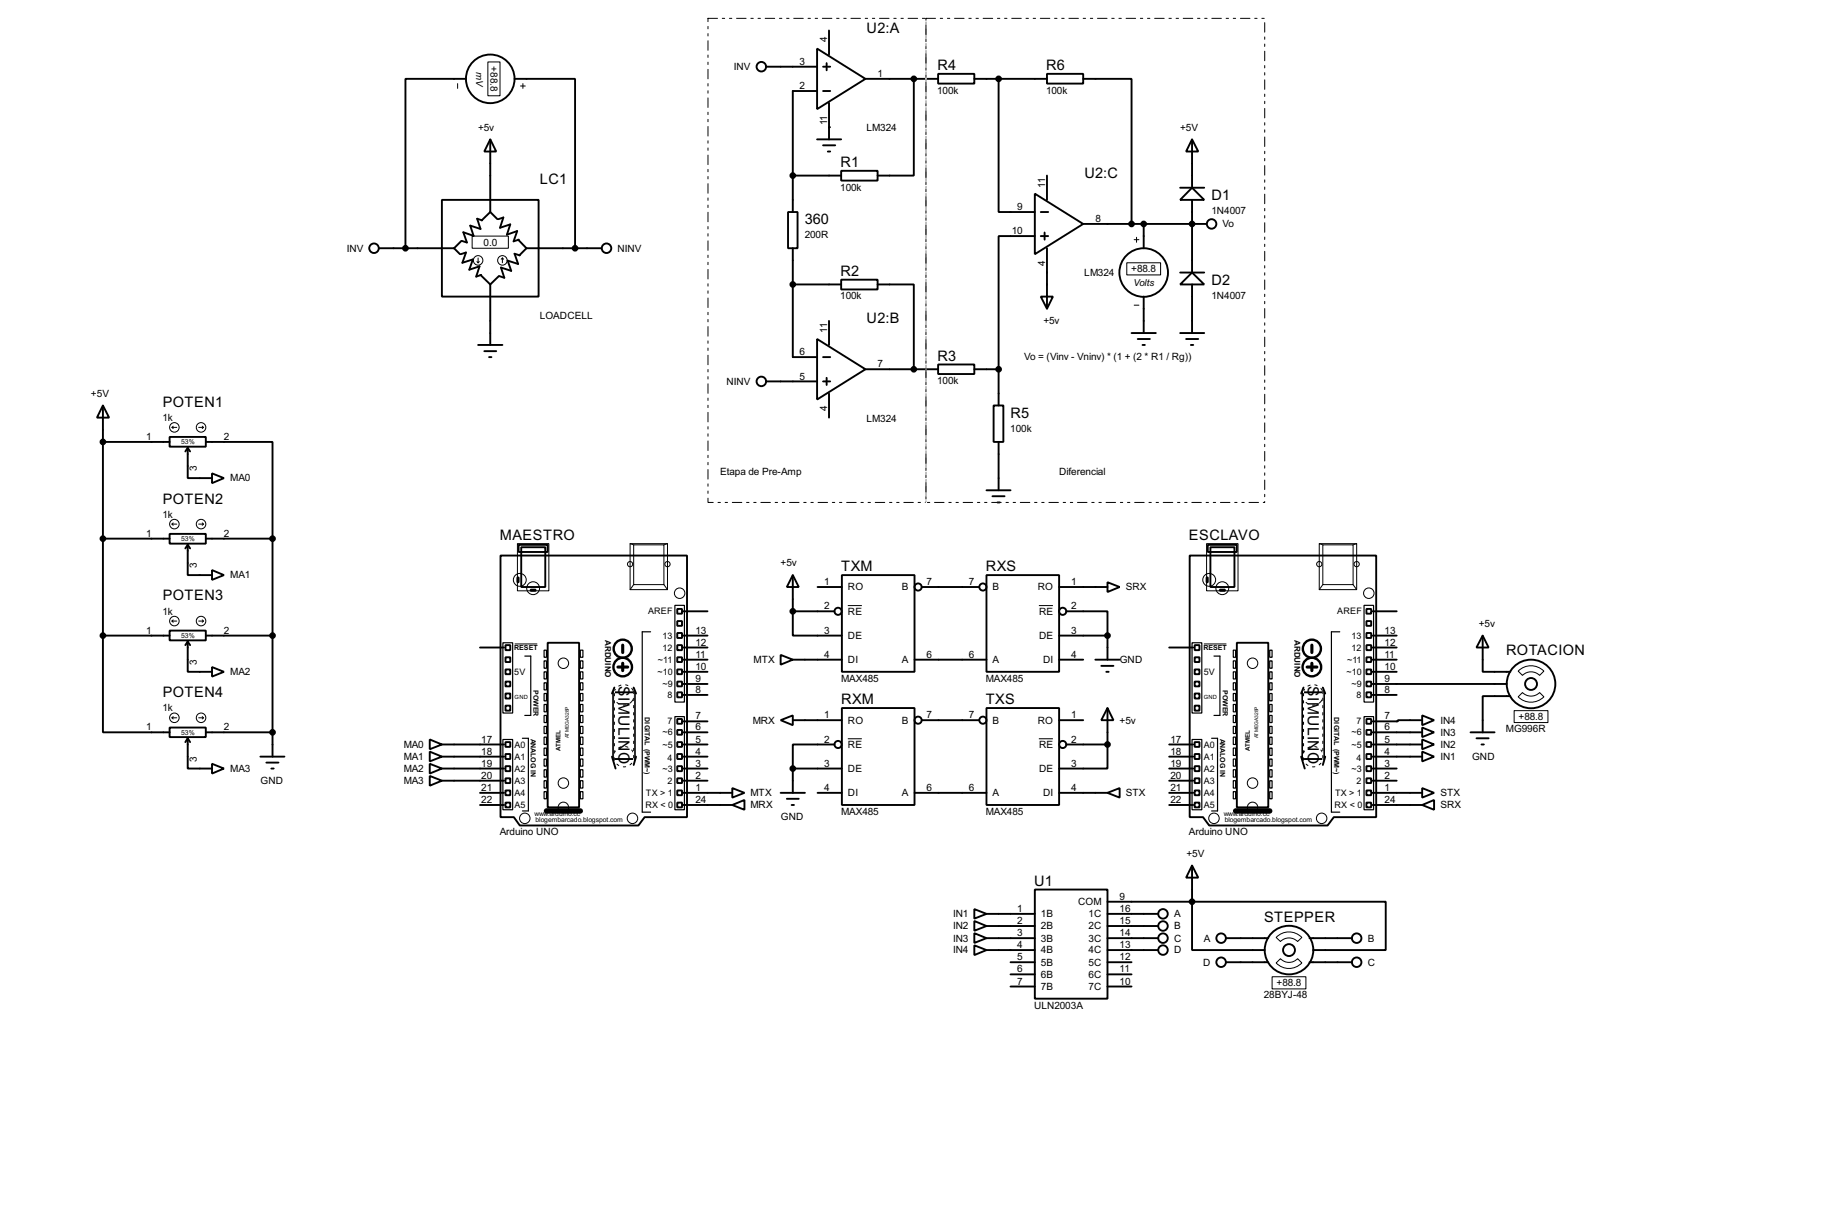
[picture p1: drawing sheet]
<svg xmlns="http://www.w3.org/2000/svg" width="383mm" height="256mm" viewBox="0 0 383 256" stroke-linecap="round" stroke-linejoin="round" font-family="sans-serif">
<g fill="none" stroke="#000" stroke-width=".4">
<path d="M97.8 16.6h-12.7v35.5M108 16.6h12.7v35.5M160.8 14h10.7M171.5 10.2l10.2 6.4-10.2 6.3zM171.5 19.1h-5.1v25.4M172.8 14h1.5M172.8 19.1h1.5M173.5 13.3v1.5M174 6.4v5.1M181.7 16.6h15.2M191.8 16.6v20.3h-7.6M196.9 15.5h7.6v2.1h-7.6z"/>
<path d="M204.5 16.6h15.3M209.6 16.6v27.9h7.6M219.8 15.5h7.6v2.1h-7.6zM227.4 16.6h10.1v30.4M102.9 29.3l1.3 2.5h-2.5zM102.9 29.3v15.2M166.4 36.9h10.2M171.5 29.3h5.1M172.8 30.5h2.5M173.8 31.8h.5M174 21.6v7.7M176.6 35.9h7.6v2h-7.6z"/>
<path d="M219.8 36.9v5.1M247.7 39.4h5.1M250.2 39.4l2.6 2.6h-5.1zM250.2 29.3l1.3 2.5h-2.5zM250.2 29.3v10.1M79.6 52.1h15.7M92.8 42h20.3v20.3h-20.3zM95.3 52.1l1.3 1.3M96.7 53.4l1.1-.4-.7 2.2 2.2-.7-.8 2.1 2.2-.7-.7 2.2 1-.4M96.8 50.6l-1.5 1.5M100.9 57.7l2 2M101.2 46.3l-1-.4 .7 2.2-2.2-.7 .7 2.1-2.1-.7 .7 2.1-1.1-.3"/>
<path d="M102.9 59.7v12.7M102.9 44.5l-1.8 1.8M102.9 44.5l1.5 1.5M104.6 46l1.1-.3-.7 2.1 2.1-.7-.7 2.2 2.2-.8-.8 2.2 1.1-.4M104.7 58l-1.8 1.7M108.8 50.3l1.7 1.8M109.1 53.6l-1.1-.3 .8 2.1-2.2-.7 .7 2.2-2.1-.7 .7 2.1-1.1-.3M110.5 52.1h15.8M110.5 52.1l-1.5 1.5M165.4 44.5h2v7.6h-2zM166.4 52.1v22.9h5.1M166.4 59.7h10.2"/>
<path d="M176.6 58.7h7.6v2.1h-7.6zM184.2 59.7h7.6v17.8M217.2 40.7l10.2 6.3-10.2 6.4zM217.2 49.6h-7.6v27.9M218.5 44.5h1.5M218.5 49.6h1.5M219.3 48.8v1.5M219.8 52.1v12.7M227.4 47h25.9M240.1 47v5.1M247.7 57.2h5.1M250.2 57.2l2.6 2.5h-5.1z"/>
<path d="M250.2 42v15.2M250.2 59.7v10.2M100.4 72.4h5.1M101.7 73.7h2.5M102.7 75h.5M171.5 71.2l10.2 6.3-10.2 6.4zM172.8 75h1.5M173.5 79.3v1.5M174 67.4v5M181.7 77.5h15.2M196.9 76.5h7.6v2h-7.6zM204.5 77.5h5.1"/>
<path d="M209.6 77.5v7.6M218.5 62.3h2.5l-1.2 2.5zM237.5 69.9h5.1M238.8 71.2h2.6M239.8 72.4h.5M240.1 62.3v7.6M247.7 69.9h5.1M249 71.2h2.5M250 72.4h.5M21.6 85.1l1.3 2.6h-2.5zM21.6 92.8h14M21.6 85.1v48.3"/>
<path d="M35.6 91.7h7.6v2.1h-7.6zM39.4 94v6.4h5.1M39.4 94l-.5 .8M39.4 94l.5 .8M43.2 92.8h14v20.3M44.5 99.4l2.5 1-2.5 1zM160.8 80.1h10.7M172.8 80.1h1.5M174 82.6v5.1M208.6 85.1h2v7.7h-2zM209.6 92.8v10.1M21.6 113.1h14"/>
<path d="M35.6 112.1h7.6v2h-7.6zM39.4 114.4v6.3h5.1M39.4 114.4l-.5 .7M39.4 114.4l.5 .7M43.2 113.1h14M44.5 119.7l2.5 1-2.5 1zM57.2 113.1v45.7M105.1 116.6h39.1v54.9h-8.9l-1.3 1.8h-24.9l-1.2-1.8h-2.8zM108.9 114.4h6.1v1.5h-6.1zM109.4 114.9h5.1v8.3h-5.1zM207.1 102.9h5M208.3 104.2h2.6"/>
<path d="M209.4 105.5h.5M249.7 116.6h39.2v54.9h-8.9l-1.3 1.8h-24.9l-1.3-1.8h-2.8zM253.5 114.4h6.1v1.5h-6.1zM254.1 114.9h5v8.3h-5zM21.6 133.4v20.3h14M21.6 133.4h14M35.6 132.4h7.6v2h-7.6zM39.4 134.7v6.3h5.1M39.4 134.7l-.5 .7M39.4 134.7l.5 .7M43.2 133.4h14M100.8 135.9h5"/>
<path d="M106.1 138h1v1h-1zM106.1 135.4h1v1.1h-1zM108.6 121.2h.3v1h-.3zM111.4 123.8h1v.2h-1zM115 134.9h6.6v34.6h-6.6zM142.2 127.8h1v1h-1zM142.2 132.9h1v1h-1zM142.2 135.4h1v1.1h-1zM142.2 138h1v1h-1zM142.2 130.4h1v1h-1zM143.4 138.5h5.1M143.4 128.3h5.1"/>
<path d="M143.4 133.4h5.1M143.4 135.9h5.1M163.9 137.5l2.5 1-2.5 1zM166.4 120.7l1.3 2.5h-2.5zM166.4 128.3v5.1h10.3M166.4 138.5h10.3M166.4 128.3h8.8M166.4 120.7v7.6M171.6 123.2h5.1M176.7 120.7h15.3v20.3h-15.3zM192 138.5h15.1M193.5 123.2h12"/>
<path d="M207.1 120.7h15.2v20.3h-15.2zM222.3 138.5h5.1M222.3 123.2h10.2M222.3 133.4h10.2M223.8 128.3h8.7v5.1M229.9 138.5h5.1M231.2 139.8h2.5M232.5 122.2l2.5 1-2.5 1.1zM232.5 133.4v5.1M245.4 135.9h5.1M250.8 138h1v1h-1zM250.8 135.4h1v1.1h-1z"/>
<path d="M253.3 121.2h.2v1h-.2zM256.1 123.8h1v.2h-1zM259.6 134.9h6.6v34.6h-6.6zM286.8 127.8h1v1h-1zM286.8 132.9h1v1h-1zM286.8 135.4h1v1.1h-1zM286.8 138h1v1h-1zM286.8 130.4h1v1h-1zM288.1 138.5h5.1M288.1 128.3h5.1M288.1 133.4h5.1M288.1 135.9h5.1"/>
<path d="M311.2 133.4l1.3 2.5h-2.6zM311.2 133.4v7.6h5.8M35.6 152.7h7.6v2h-7.6zM39.4 155v6.3h5.1M39.4 155l-.5 .8M39.4 155l.5 .8M43.2 153.7h14M44.5 140l2.5 1-2.5 1zM54.7 158.8h5M90.2 155.2l2.6 1.1-2.6 1zM90.2 157.8l2.6 1-2.6 1zM92.8 156.3h13"/>
<path d="M92.8 158.8h13M106.1 143.1h1v1h-1zM106.1 148.1h1v1.1h-1zM106.1 155.8h1v1h-1zM106.1 158.3h1v1h-1zM106.1 145.6h1v1h-1zM106.1 140.5h1v1h-1zM128.5 158.8l.7 2.5M128.7 145.3h4.6v14h-4.6zM129 144.3l-.5 1.3M133 144.3l.5 1.3M133.5 158.8l-.5 1.8"/>
<path d="M142.2 140.5h1v1h-1zM142.2 143.1h1v1h-1zM142.2 150.9h1v1h-1zM142.2 153.2h1v1h-1zM142.2 155.8h1v1h-1zM142.2 158.3h1v1h-1zM142.2 145.3h1v1.1h-1zM143.4 143.6h5.1M143.4 156.3h5.1M143.4 153.7h5.1M143.4 158.8h5.1M143.4 151.4h5.1"/>
<path d="M143.4 145.9h5.1M143.4 141h5.1M163.9 151.2l2.5-1v2zM166.4 151.2h10.3M175.2 156.3h-8.8v5M176.7 148.6h15.3v20.4h-15.3zM193.5 151.2h12M207.1 148.6h15.2v20.4h-15.2zM222.3 151.2h5.1M223.8 156.3h8.7M232.2 141h.5M232.5 148.6l1.2 2.6h-2.5z"/>
<path d="M232.5 156.3v5h-10.2M232.5 148.6v7.7M245.4 156.3h5.1M245.4 158.8h5.1M250.8 143.1h1v1h-1zM250.8 148.1h1v1.1h-1zM250.8 155.8h1v1h-1zM250.8 158.3h1v1h-1zM250.8 145.6h1v1h-1zM250.8 140.5h1v1h-1zM273.1 158.8l.8 2.5M273.4 145.3h4.5v14h-4.5z"/>
<path d="M273.6 144.3l-.5 1.3M277.7 144.3l.5 1.3M278.2 158.8l-.5 1.8M286.8 140.5h1v1h-1zM286.8 143.1h1v1h-1zM286.8 150.9h1v1h-1zM286.8 153.2h1v1h-1zM286.8 155.8h1v1h-1zM286.8 158.3h1v1h-1zM286.8 145.3h1v1.1h-1zM288.1 143.6h28.2M288.1 156.3h10.4"/>
<path d="M288.1 153.7h10.4M288.1 158.8h10.4M288.1 145.9h5.1M288.1 141h5.1M298.5 150.2l2.5 1-2.5 1zM298.5 152.7l2.5 1-2.5 1zM298.5 155.2l2.5 1.1-2.5 1zM298.5 157.8l2.5 1-2.5 1zM298.5 151.2h-5.1v.2h-5.3M308.7 153.7h5M309.9 155h2.6M311 156.3h.5"/>
<path d="M317 146.1h-5.8v7.6M44.5 160.3l2.5 1-2.5 1.1zM55.9 160.1h2.6M57 161.3h.5M90.2 160.3l2.6 1-2.6 1.1zM90.2 162.9l2.6 1-2.6 1zM92.8 161.3h13M92.8 163.9h13M100.8 166.4h5M100.8 169h5M106.1 160.8h1v1.1h-1zM106.1 163.4h1v1h-1z"/>
<path d="M106.1 165.9h1v1h-1zM106.1 168.5h1v1h-1zM142.2 160.8h1v1.1h-1zM142.2 163.4h1v1h-1zM142.2 165.9h1v1h-1zM142.2 168.5h1v1h-1zM143.4 166.4h10.3M143.4 161.3h5.1M143.4 169h10.3M143.4 163.9h5.1M153.7 169l2.6-1.1v2.1zM153.7 165.4l2.6 1-2.6 1z"/>
<path d="M163.9 166.4h5.1M165.2 167.7h2.5M166.2 169h.5M166.4 161.3h10.3M166.4 161.3v5.1M171.6 166.4h5.1M192 166.4h15.1M222.3 166.4h10.2M232.5 166.4l2.5-1v2zM245.4 166.4h5.1M245.4 161.3h5.1M245.4 169h5.1"/>
<path d="M245.4 163.9h5.1M250.8 160.8h1v1.1h-1zM250.8 163.4h1v1h-1zM250.8 165.9h1v1h-1zM250.8 168.5h1v1h-1zM286.8 160.8h1v1.1h-1zM286.8 163.4h1v1h-1zM286.8 165.9h1v1h-1zM286.8 168.5h1v1h-1zM288.1 166.4h10.4M288.1 161.3h5.1M288.1 169h10.4"/>
<path d="M288.1 163.9h5.1M298.5 169l2.5-1.1v2.1zM298.5 165.4l2.5 1-2.5 1zM204.5 190.8l2.6 1-2.6 1zM204.5 193.3l2.6 1.1-2.6 1zM204.5 195.9l2.6 1-2.6 1zM204.5 198.4l2.6 1-2.6 1.1zM207.1 191.8h10.1M207.1 194.4h10.1M207.1 196.9h10.1M207.1 199.4h10.1M217.2 186.7h15.3v22.9h-15.3z"/>
<path d="M232.5 191.8h10.6M232.5 194.4h10.6M232.5 196.9h10.6M232.5 199.4h10.6M232.5 189.3h17.7M250.2 181.7l1.3 2.5h-2.5zM250.2 189.3v10.1h15.3M250.2 189.3h40.7v10.1h-15.3M250.2 181.7v7.6M257.4 196.9h8.8M274.9 196.9h8.9M212.1 202h5.1"/>
<path d="M212.1 204.5h5.1M212.1 207.1h5.1M232.5 202h5M232.5 204.5h5M232.5 207.1h5M257.4 202h8.8M274.9 202h8.9"/>
<circle cx="102.9" cy="16.6" r="5.1"/>
<circle cx="159.8" cy="14" r="1"/>
<circle cx="78.5" cy="52.1" r="1"/>
<circle cx="127.3" cy="52.1" r="1"/>
<circle cx="240" cy="57.2" r="5.1"/>
<circle cx="254.3" cy="47" r="1"/>
<circle cx="159.8" cy="80.1" r="1"/>
<circle cx="175.9" cy="128.3" r=".75"/>
<circle cx="192.7" cy="123.2" r=".75"/>
<circle cx="206.3" cy="123.2" r=".75"/>
<circle cx="223" cy="128.3" r=".75"/>
<circle cx="175.9" cy="156.3" r=".75"/>
<circle cx="192.7" cy="151.2" r=".75"/>
<circle cx="206.3" cy="151.2" r=".75"/>
<circle cx="223" cy="156.3" r=".75"/>
<circle cx="321.3" cy="143.6" r="5.1"/>
<circle cx="321.3" cy="143.6" r="1.25"/>
<circle cx="244.1" cy="194.4" r="1"/>
<circle cx="244.1" cy="191.8" r="1"/>
<circle cx="244.1" cy="199.4" r="1"/>
<circle cx="244.1" cy="196.9" r="1"/>
<circle cx="256.3" cy="196.9" r="1"/>
<circle cx="270.5" cy="199.4" r="5.1"/>
<circle cx="270.5" cy="199.4" r="1.25"/>
<circle cx="284.7" cy="196.9" r="1"/>
<circle cx="256.3" cy="202" r="1"/>
<circle cx="284.7" cy="202" r="1"/>
</g>
<g fill="#000">
<circle cx="174" cy="26.7" r=".2"/>
<circle cx="250.2" cy="47" r=".2"/>
</g>
<g fill="none" stroke="#000" stroke-width=".25">
<path d="M105.6 134.9h2v14.8h-2zM110.2 137.7h1.2v12.5h-1.2M114.2 136.5h.5v1.5h-.5zM114.2 138.7h.5v1.6h-.5zM121.8 136.5h.6v1.5h-.6zM121.8 138.7h.6v1.6h-.6zM136.6 132.6h-1.8v37.9h1.8M141.7 127.1h2v20.3h-2zM250.2 134.9h2.1v14.8h-2.1zM254.8 137.7h1.3v12.5h-1.3M258.9 136.5h.5v1.5h-.5zM258.9 138.7h.5v1.6h-.5z"/>
<path d="M266.5 136.5h.5v1.5h-.5zM266.5 138.7h.5v1.6h-.5zM281.2 132.6h-1.7v37.9h1.7M286.3 127.1h2v20.3h-2zM105.6 155.2h2v14.8h-2zM109.7 155h1.2v15.2h-1.2M114.2 141h.5v1.5h-.5zM114.2 143.3h.5v1.5h-.5zM114.2 145.6h.5v1.5h-.5zM114.2 147.9h.5v1.5h-.5zM114.2 150.2h.5v1.5h-.5zM114.2 152.5h.5v1.5h-.5z"/>
<path d="M114.2 154.7h.5v1.6h-.5zM114.2 157h.5v1.6h-.5zM114.2 159.3h.5v1.5h-.5zM121.8 141h.6v1.5h-.6zM121.8 143.3h.6v1.5h-.6zM121.8 145.6h.6v1.5h-.6zM121.8 147.9h.6v1.5h-.6zM121.8 150.2h.6v1.5h-.6zM121.8 152.5h.6v1.5h-.6zM121.8 154.7h.6v1.6h-.6zM121.8 157h.6v1.6h-.6zM121.8 159.3h.6v1.5h-.6z"/>
<path d="M141.7 150.4h2v19.6h-2zM250.2 155.2h2.1v14.8h-2.1zM254.3 155h1.3v15.2h-1.3M258.9 141h.5v1.5h-.5zM258.9 143.3h.5v1.5h-.5zM258.9 145.6h.5v1.5h-.5zM258.9 147.9h.5v1.5h-.5zM258.9 150.2h.5v1.5h-.5zM258.9 152.5h.5v1.5h-.5zM258.9 154.7h.5v1.6h-.5zM258.9 157h.5v1.6h-.5zM258.9 159.3h.5v1.5h-.5z"/>
<path d="M266.5 141h.5v1.5h-.5zM266.5 143.3h.5v1.5h-.5zM266.5 145.6h.5v1.5h-.5zM266.5 147.9h.5v1.5h-.5zM266.5 150.2h.5v1.5h-.5zM266.5 152.5h.5v1.5h-.5zM266.5 154.7h.5v1.6h-.5zM266.5 157h.5v1.6h-.5zM266.5 159.3h.5v1.5h-.5zM286.3 150.4h2v19.6h-2zM114.2 161.6h.5v1.5h-.5zM114.2 163.9h.5v1.5h-.5z"/>
<path d="M114.2 166.2h.5v1.5h-.5zM121.8 161.6h.6v1.5h-.6zM121.8 163.9h.6v1.5h-.6zM121.8 166.2h.6v1.5h-.6zM258.9 161.6h.5v1.5h-.5zM258.9 163.9h.5v1.5h-.5zM258.9 166.2h.5v1.5h-.5zM266.5 161.6h.5v1.5h-.5zM266.5 163.9h.5v1.5h-.5zM266.5 166.2h.5v1.5h-.5z"/>
</g>
<g fill="none" stroke="#fff" stroke-width=".21">
<path d="M148.6 3.9h45.8v101.6h-45.8zM194.4 3.9h71.1v101.6h-71.1zM129 145.1v14.5M133 145.1v14.5M273.6 145.1v14.5M277.7 145.1v14.5"/>
<circle cx="130.9" cy="145.9" r="2.15"/>
<circle cx="130.9" cy="158.8" r="2.15"/>
<circle cx="275.6" cy="145.9" r="2.15"/>
<circle cx="275.6" cy="158.8" r="2.15"/>
</g>
<g fill="none" stroke="#000" stroke-width=".21" stroke-dasharray="2 1 .5 1 .5 1">
<path d="M148.6 3.9h45.8v101.6h-45.8zM194.4 3.9h71.1v101.6h-71.1z"/>
<circle cx="130.9" cy="145.9" r="2.15"/>
<circle cx="275.6" cy="145.9" r="2.15"/>
</g>
<g fill="none" stroke="#000" stroke-width=".21" stroke-dasharray=".5 1">
<path d="M129 159.6v-14.5M133 145.1v14.5M273.6 159.6v-14.5M277.7 145.1v14.5"/>
<circle cx="130.9" cy="158.8" r="2.15"/>
<circle cx="275.6" cy="158.8" r="2.15"/>
</g>
<g fill="none" stroke="#000" stroke-width=".5">
<circle cx="130.7" cy="136.2" r="1.9"/>
<circle cx="275.3" cy="136.2" r="1.9"/>
<circle cx="130.7" cy="140" r="1.95"/>
<circle cx="275.3" cy="140" r="1.95"/>
</g>
<path d="M130.7 135.4v1.6M130.7 139.2v1.6M275.4 135.4v1.6M275.4 139.2v1.6M129.7 140h2.1M274.4 140h2" fill="none" stroke="#000" stroke-width=".65"/>
<g fill="none" stroke="#000" stroke-width=".21">
<path d="M96.1 17.6v1M102.4 13h2.6v7.1h-2.6zM109.3 18.1h1M109.8 17.6v1M99.1 49.6h7.6v2.5h-7.6zM100.1 54.9l.3 .3M100.4 54.2v1M100.6 54.9l-.2 .3M105.5 54.2l-.3 .2M105.5 54.2l.2 .2M105.5 54.2v1M236.5 55.2h7.1v2.5h-7.1z"/>
<path d="M238.1 50.3h1M238.6 49.8v1.1M238.1 64.1h1M36.1 89.7h1M36.1 89.7l.3 .3M36.4 89.5l-.3 .2M41.7 89.7h1M42.5 89.5l.2 .2M42.7 89.7l-.2 .3M36.1 110h1M36.1 110l.3 .3M36.4 109.8l-.3 .2"/>
<path d="M41.7 110h1M42.5 109.8l.2 .2M42.7 110l-.2 .3M108.6 114.1h6.6v9.9h-6.6zM132.3 114.1h7.8v9.7h-7.8zM132.3 114.1l.7 .3M133 114.4h6.4v8.3h-6.4zM140.1 114.1l-.7 .3M253.3 114.1h6.6v9.9h-6.6zM276.9 114.1h7.9v9.7h-7.9zM276.9 114.1l.8 .3M277.7 114.4h6.3v8.3h-6.3z"/>
<path d="M284.8 114.1l-.8 .3M36.1 130.4h1M36.1 130.4l.3 .2M36.4 130.1l-.3 .3M41.7 130.4h1M42.5 130.1l.2 .3M42.7 130.4l-.2 .2M108.1 135.2h4.6M133 122.7l-.7 1.1M139.4 122.7l.7 1.1M178 127.1h2.9M218.1 127.1h2.9"/>
<path d="M252.8 135.2h4.6M277.7 122.7l-.8 1.1M284 122.7l.8 1.1M36.1 150.7h1M36.1 150.7l.3 .2M36.4 150.4l-.3 .3M41.7 150.7h1M42.5 150.4l.2 .3M42.7 150.7l-.2 .2M178 155.1h2.9M218.1 155.1h2.9M317.8 149.2h7.1v2.5h-7.1z"/>
<path d="M318.7 146.3l.9-.9a2.54 2.54 0 0 0 3.6 0l.9 .9a3.8 3.8 0 0 1-5.4 0zM318.7 140.9a3.8 3.8 0 0 1 5.4 0l-.9 .9a2.54 2.54 0 0 0-3.6 0zM267.9 196.8a3.7 3.7 0 0 1 5.4 0l-.9 .8a2.54 2.54 0 0 0-3.6 0zM267 205h7.1v2.6h-7.1zM268.8 201.2a2.45 2.45 0 0 0 3.6 0l.9 .9a3.7 3.7 0 0 1-5.4 0z"/>
<circle cx="100.3" cy="54.7" r="1"/>
<circle cx="105.4" cy="54.7" r="1"/>
<circle cx="36.6" cy="89.7" r="1"/>
<circle cx="42.2" cy="89.7" r="1"/>
<circle cx="36.6" cy="110" r="1"/>
<circle cx="42.2" cy="110" r="1"/>
<circle cx="132.2" cy="118.4" r=".55"/>
<circle cx="140.1" cy="118.4" r=".55"/>
<circle cx="276.9" cy="118.4" r=".55"/>
<circle cx="284.7" cy="118.4" r=".55"/>
<circle cx="36.6" cy="130.4" r="1"/>
<circle cx="42.2" cy="130.4" r="1"/>
<circle cx="109.1" cy="121.7" r="1.35"/>
<circle cx="111.9" cy="123.5" r="1.35"/>
<circle cx="118.2" cy="139.2" r="1.1"/>
<circle cx="142.6" cy="124.5" r="1.1"/>
<circle cx="253.8" cy="121.7" r="1.35"/>
<circle cx="256.5" cy="123.5" r="1.35"/>
<circle cx="262.9" cy="139.2" r="1.1"/>
<circle cx="287.3" cy="124.5" r="1.1"/>
<circle cx="36.6" cy="150.7" r="1"/>
<circle cx="42.2" cy="150.7" r="1"/>
<circle cx="110.1" cy="171.8" r="1.1"/>
<circle cx="118.2" cy="164.4" r="1.1"/>
<circle cx="118.2" cy="169.5" r="1.1"/>
<circle cx="132.7" cy="171.8" r="1.1"/>
<circle cx="254.8" cy="171.8" r="1.1"/>
<circle cx="262.9" cy="164.4" r="1.1"/>
<circle cx="262.9" cy="169.5" r="1.1"/>
<circle cx="277.4" cy="171.8" r="1.1"/>
</g>
<path d="M114.7 170.2h7.1M259.4 170.2h7.1" fill="none" stroke="#000" stroke-width="1.2"/>
<g fill="#000" stroke="#000" stroke-width=".4">
<circle cx="191.8" cy="16.6" r=".5"/>
<circle cx="209.6" cy="16.6" r=".5"/>
<circle cx="166.4" cy="36.9" r=".5"/>
<circle cx="85.1" cy="52.1" r=".5"/>
<circle cx="120.7" cy="52.1" r=".5"/>
<circle cx="166.4" cy="59.7" r=".5"/>
<circle cx="237.5" cy="47" r=".5"/>
<circle cx="240" cy="47" r=".5"/>
<circle cx="250.2" cy="47" r=".5"/>
<circle cx="191.8" cy="77.5" r=".5"/>
<circle cx="209.6" cy="77.5" r=".5"/>
<circle cx="21.6" cy="92.8" r=".5"/>
<circle cx="21.6" cy="113.1" r=".5"/>
<circle cx="57.2" cy="113.1" r=".5"/>
<circle cx="21.6" cy="133.4" r=".5"/>
<circle cx="57.2" cy="133.4" r=".5"/>
<circle cx="166.4" cy="128.3" r=".5"/>
<circle cx="232.4" cy="133.4" r=".5"/>
<circle cx="57.2" cy="153.7" r=".5"/>
<circle cx="232.4" cy="156.3" r=".5"/>
<circle cx="166.4" cy="161.3" r=".5"/>
<circle cx="250.2" cy="189.3" r=".5"/>
</g>
<g font-size="3.7">
<text x="129.9" y="144.1" transform="rotate(90 129.9 144.1)">S</text>
<text x="129.9" y="146.3" transform="rotate(90 129.9 146.3)">IMULINO</text>
<text x="274.5" y="144.1" transform="rotate(90 274.5 144.1)">S</text>
<text x="274.5" y="146.3" transform="rotate(90 274.5 146.3)">IMULINO</text>
</g>
<g font-size="3.4">
<text x="181.9" y="6.8">U2:A</text>
<text x="196.8" y="14.7">R4</text>
<text x="219.6" y="14.7">R6</text>
<text x="176.4" y="35">R1</text>
<text x="113.3" y="38.6">LC1</text>
<text x="227.6" y="37.4">U2:C</text>
<text x="254.3" y="42">D1</text>
<text x="168.9" y="47.1">360</text>
<text x="176.4" y="57.9">R2</text>
<text x="254.3" y="59.8">D2</text>
<text x="181.9" y="67.8">U2:B</text>
<text x="196.8" y="75.7">R3</text>
<text x="34.2" y="85.4">POTEN1</text>
<text x="212.1" y="87.7">R5</text>
<text x="34.2" y="105.7">POTEN2</text>
<text x="104.9" y="113.4">MAESTRO</text>
<text x="249.6" y="113.4">ESCLAVO</text>
<text x="176.6" y="119.9">TXM</text>
<text x="206.9" y="119.9">RXS</text>
<text x="34.2" y="126">POTEN3</text>
<text x="316.1" y="137.6">ROTACION</text>
<text x="34.2" y="146.4">POTEN4</text>
<text x="176.6" y="147.8">RXM</text>
<text x="206.9" y="147.8">TXS</text>
<text x="217.1" y="185.9">U1</text>
<text x="265.3" y="193.5">STEPPER</text>
</g>
<g font-size="2.4">
<text x="173.6" y="8.9" transform="rotate(-90 173.6 8.9)">4</text>
<text x="103" y="14" transform="rotate(90 103 14)">+88.8</text>
<text x="154" y="14.7">INV</text>
<text x="167.8" y="13.6">3</text>
<text x="184.2" y="16.2">1</text>
<text x="167.8" y="18.7">2</text>
<text x="196.7" y="19.7">100k</text>
<text x="219.6" y="19.7">100k</text>
<text x="100.4" y="27.4">+5v</text>
<text x="173.6" y="26.3" transform="rotate(-90 173.6 26.3)">11</text>
<text x="181.9" y="27.5">LM324</text>
<text x="247.7" y="27.4">+5V</text>
<text x="176.4" y="40">100k</text>
<text x="219.4" y="39.4" transform="rotate(-90 219.4 39.4)">11</text>
<text x="213.5" y="44.1">9</text>
<text x="229.9" y="46.6">8</text>
<text x="254.3" y="44.9">1N4007</text>
<text x="256.6" y="47.7">Vo</text>
<text x="72.8" y="52.8">INV</text>
<text x="101.5" y="51.5">0.0</text>
<text x="129.6" y="52.8">NINV</text>
<text x="168.9" y="50">200R</text>
<text x="212.4" y="49.2">10</text>
<text x="219.4" y="55.8" transform="rotate(-90 219.4 55.8)">4</text>
<text x="227.6" y="58">LM324</text>
<text x="237.5" y="57.1">+88.8</text>
<text x="176.4" y="62.8">100k</text>
<text x="254.3" y="62.7">1N4007</text>
<text x="113.3" y="66.9">LOADCELL</text>
<text x="173.6" y="69.9" transform="rotate(-90 173.6 69.9)">11</text>
<text x="219" y="68.1">+5v</text>
<text x="167.8" y="74.6">6</text>
<text x="184.2" y="77.1">7</text>
<text x="214.9" y="75.6">Vo = (Vinv - Vninv) * (1 + (2 * R1 / Rg))</text>
<text x="19.1" y="83.3">+5V</text>
<text x="152.5" y="80.8">NINV</text>
<text x="167.8" y="79.7">5</text>
<text x="196.7" y="80.6">100k</text>
<text x="34.1" y="88.4">1k</text>
<text x="173.6" y="86.3" transform="rotate(-90 173.6 86.3)">4</text>
<text x="181.9" y="88.5">LM324</text>
<text x="30.7" y="92.4">1</text>
<text x="47" y="92.4">2</text>
<text x="212.1" y="90.7">100k</text>
<text x="41.3" y="99" transform="rotate(-90 41.3 99)">3</text>
<text x="48.3" y="101.1">MA0</text>
<text x="151.2" y="99.7">Etapa de Pre-Amp</text>
<text x="222.3" y="99.7">Diferencial</text>
<text x="30.7" y="112.7">1</text>
<text x="34.1" y="108.7">1k</text>
<text x="47" y="112.7">2</text>
<text x="41.3" y="119.3" transform="rotate(-90 41.3 119.3)">3</text>
<text x="163.9" y="118.9">+5v</text>
<text x="48.3" y="121.4">MA1</text>
<text x="173" y="122.8">1</text>
<text x="178" y="123.9">RO</text>
<text x="189.3" y="123.9">B</text>
<text x="194.5" y="122.8">7</text>
<text x="203.4" y="122.8">7</text>
<text x="208.3" y="123.9">B</text>
<text x="217.8" y="123.9">RO</text>
<text x="224.8" y="122.8">1</text>
<text x="236.3" y="123.9">SRX</text>
<text x="34.1" y="129">1k</text>
<text x="173" y="127.9">2</text>
<text x="178" y="129">RE</text>
<text x="218.1" y="129">RE</text>
<text x="224.8" y="127.9">2</text>
<text x="310.4" y="131.6">+5v</text>
<text x="30.7" y="133">1</text>
<text x="47" y="133">2</text>
<text x="146" y="135.5">12</text>
<text x="146" y="133">13</text>
<text x="173" y="133">3</text>
<text x="178" y="134.1">DE</text>
<text x="218.1" y="134.1">DE</text>
<text x="224.8" y="133">3</text>
<text x="290.6" y="135.5">12</text>
<text x="290.6" y="133">13</text>
<text x="41.3" y="139.6" transform="rotate(-90 41.3 139.6)">3</text>
<text x="48.3" y="141.7">MA2</text>
<text x="146" y="143.2">9</text>
<text x="146" y="140.6">10</text>
<text x="146" y="138.1">11</text>
<text x="158.2" y="139.2">MTX</text>
<text x="173" y="138.1">4</text>
<text x="176.5" y="143.1">MAX485</text>
<text x="178" y="139.2">DI</text>
<text x="189.3" y="139.2">A</text>
<text x="194.5" y="138.1">6</text>
<text x="203.4" y="138.1">6</text>
<text x="206.9" y="143.1">MAX485</text>
<text x="208.3" y="139.2">A</text>
<text x="218.9" y="139.2">DI</text>
<text x="224.8" y="138.1">4</text>
<text x="235" y="139.2">GND</text>
<text x="290.6" y="143.2">9</text>
<text x="290.6" y="140.6">10</text>
<text x="290.6" y="138.1">11</text>
<text x="34.1" y="149.3">1k</text>
<text x="146" y="145.5">8</text>
<text x="290.6" y="145.5">8</text>
<text x="30.7" y="153.3">1</text>
<text x="47" y="153.3">2</text>
<text x="101" y="155.9">17</text>
<text x="146" y="155.9">5</text>
<text x="146" y="153.3">6</text>
<text x="146" y="151">7</text>
<text x="158" y="151.9">MRX</text>
<text x="173" y="150.8">1</text>
<text x="173" y="155.9">2</text>
<text x="178" y="151.9">RO</text>
<text x="189.3" y="151.9">B</text>
<text x="194.5" y="150.8">7</text>
<text x="203.4" y="150.8">7</text>
<text x="208.3" y="151.9">B</text>
<text x="217.8" y="151.9">RO</text>
<text x="224.8" y="150.8">1</text>
<text x="224.8" y="155.9">2</text>
<text x="235" y="151.9">+5v</text>
<text x="245.7" y="155.9">17</text>
<text x="290.6" y="155.9">5</text>
<text x="290.6" y="153.3">6</text>
<text x="290.6" y="151">7</text>
<text x="302.3" y="151.9">IN4</text>
<text x="302.3" y="154.4">IN3</text>
<text x="316.1" y="153.7">MG996R</text>
<text x="318.8" y="151.1">+88.8</text>
<text x="41.3" y="160" transform="rotate(-90 41.3 160)">3</text>
<text x="84.7" y="157">MA0</text>
<text x="84.7" y="159.5">MA1</text>
<text x="101" y="160.9">19</text>
<text x="101" y="158.4">18</text>
<text x="146" y="160.9">3</text>
<text x="146" y="158.4">4</text>
<text x="173" y="160.9">3</text>
<text x="178" y="157">RE</text>
<text x="218.1" y="157">RE</text>
<text x="224.8" y="160.9">3</text>
<text x="245.7" y="160.9">19</text>
<text x="245.7" y="158.4">18</text>
<text x="290.6" y="160.9">3</text>
<text x="290.6" y="158.4">4</text>
<text x="302.3" y="157">IN2</text>
<text x="302.3" y="159.5">IN1</text>
<text x="309" y="159.5">GND</text>
<text x="48.3" y="162">MA3</text>
<text x="54.7" y="164.6">GND</text>
<text x="84.7" y="162">MA2</text>
<text x="84.7" y="164.6">MA3</text>
<text x="101" y="166">21</text>
<text x="101" y="163.5">20</text>
<text x="146" y="166">1</text>
<text x="146" y="163.5">2</text>
<text x="157.5" y="167.1">MTX</text>
<text x="173" y="166">4</text>
<text x="178" y="162">DE</text>
<text x="178" y="167.1">DI</text>
<text x="189.3" y="167.1">A</text>
<text x="194.5" y="166">6</text>
<text x="203.4" y="166">6</text>
<text x="208.3" y="167.1">A</text>
<text x="218.1" y="162">DE</text>
<text x="218.9" y="167.1">DI</text>
<text x="224.8" y="166">4</text>
<text x="236.3" y="167.1">STX</text>
<text x="245.7" y="166">21</text>
<text x="245.7" y="163.5">20</text>
<text x="290.6" y="166">1</text>
<text x="290.6" y="163.5">2</text>
<text x="302.3" y="167.1">STX</text>
<text x="101" y="168.6">22</text>
<text x="146" y="168.6">24</text>
<text x="157.5" y="169.7">MRX</text>
<text x="163.9" y="172.2">GND</text>
<text x="176.5" y="171.1">MAX485</text>
<text x="206.9" y="171.1">MAX485</text>
<text x="245.7" y="168.6">22</text>
<text x="290.6" y="168.6">24</text>
<text x="302.3" y="169.7">SRX</text>
<text x="104.9" y="175.4">Arduino UNO</text>
<text x="249" y="179.8">+5V</text>
<text x="249.5" y="175.4">Arduino UNO</text>
<text x="213.5" y="191.4">1</text>
<text x="226.3" y="190">COM</text>
<text x="235" y="191.4">16</text>
<text x="235" y="188.9">9</text>
<text x="200" y="192.5">IN1</text>
<text x="200" y="195.1">IN2</text>
<text x="200" y="197.6">IN3</text>
<text x="213.5" y="194">2</text>
<text x="213.5" y="196.5">3</text>
<text x="218.5" y="192.5">1B</text>
<text x="218.5" y="195.1">2B</text>
<text x="218.5" y="197.6">3B</text>
<text x="228.5" y="192.5">1C</text>
<text x="228.5" y="195.1">2C</text>
<text x="228.5" y="197.6">3C</text>
<text x="235" y="194">15</text>
<text x="235" y="196.5">14</text>
<text x="246.4" y="192.5">A</text>
<text x="246.4" y="195.1">B</text>
<text x="246.4" y="197.6">C</text>
<text x="252.7" y="197.6">A</text>
<text x="287.1" y="197.6">B</text>
<text x="200" y="200.1">IN4</text>
<text x="213.5" y="199">4</text>
<text x="213.5" y="201.6">5</text>
<text x="218.5" y="200.1">4B</text>
<text x="218.5" y="202.7">5B</text>
<text x="228.5" y="200.1">4C</text>
<text x="228.5" y="202.7">5C</text>
<text x="235" y="199">13</text>
<text x="235" y="201.6">12</text>
<text x="246.4" y="200.1">D</text>
<text x="252.5" y="202.7">D</text>
<text x="287.1" y="202.7">C</text>
<text x="213.5" y="204.1">6</text>
<text x="213.5" y="206.7">7</text>
<text x="218.5" y="205.2">6B</text>
<text x="218.5" y="207.8">7B</text>
<text x="228.5" y="205.2">6C</text>
<text x="228.5" y="207.8">7C</text>
<text x="235" y="204.1">11</text>
<text x="235" y="206.7">10</text>
<text x="265.3" y="209.6">28BYJ-48</text>
<text x="268" y="207">+88.8</text>
<text x="217" y="211.7">ULN2003A</text>
</g>
<g font-size="2.3">
<text x="100" y="15" transform="rotate(90 100 15)">mV</text>
<text x="237.9" y="60.1">Volts</text>
</g>
<g font-size="2.1">
<text x="136" y="129">AREF</text>
<text x="280.7" y="129">AREF</text>
<text x="139.1" y="134.1">13</text>
<text x="139.1" y="136.6">12</text>
<text x="283.7" y="134.1">13</text>
<text x="283.7" y="136.6">12</text>
<text x="107.9" y="141.7">5V</text>
<text x="138" y="141.7">~10</text>
<text x="138.1" y="139.1">~11</text>
<text x="252.7" y="141.7">5V</text>
<text x="282.7" y="141.7">~10</text>
<text x="282.8" y="139.1">~11</text>
<text x="139.1" y="144.2">~9</text>
<text x="140.1" y="146.5">8</text>
<text x="283.7" y="144.2">~9</text>
<text x="284.8" y="146.5">8</text>
<text x="139.1" y="154.4">~6</text>
<text x="140.1" y="152.1">7</text>
<text x="283.7" y="154.4">~6</text>
<text x="284.8" y="152.1">7</text>
<text x="108" y="156.9">A0</text>
<text x="108" y="159.5">A1</text>
<text x="108" y="162">A2</text>
<text x="139.1" y="156.9">~5</text>
<text x="139.1" y="162">~3</text>
<text x="140.1" y="159.7">4</text>
<text x="252.7" y="156.9">A0</text>
<text x="252.7" y="159.5">A1</text>
<text x="252.7" y="162">A2</text>
<text x="283.7" y="156.9">~5</text>
<text x="283.7" y="162">~3</text>
<text x="284.8" y="159.7">4</text>
<text x="108" y="164.5">A3</text>
<text x="108" y="167.1">A4</text>
<text x="135.6" y="167.1">TX &gt; 1</text>
<text x="140.1" y="164.5">2</text>
<text x="252.7" y="164.5">A3</text>
<text x="252.7" y="167.1">A4</text>
<text x="280.2" y="167.1">TX &gt; 1</text>
<text x="284.8" y="164.5">2</text>
<text x="108" y="169.6">A5</text>
<text x="135.5" y="169.6">RX &lt; 0</text>
<text x="252.7" y="169.6">A5</text>
<text x="280.1" y="169.6">RX &lt; 0</text>
</g>
<g font-size="1.9">
<text x="127" y="134.3" transform="rotate(90 127 134.3)">ARDUINO</text>
<text x="271.7" y="134.3" transform="rotate(90 271.7 134.3)">ARDUINO</text>
</g>
<g font-size="1.7">
<text x="107.9" y="136.4">RESET</text>
<text x="252.6" y="136.4">RESET</text>
<text x="112" y="144.9" transform="rotate(90 112 144.9)">POWER</text>
<text x="256.7" y="144.9" transform="rotate(90 256.7 144.9)">POWER</text>
<text x="111.5" y="155" transform="rotate(90 111.5 155)">ANALOG IN</text>
<text x="135.4" y="150.6" transform="rotate(90 135.4 150.6)">DIGITAL (PWM~)</text>
<text x="256.1" y="155" transform="rotate(90 256.1 155)">ANALOG IN</text>
<text x="280" y="150.6" transform="rotate(90 280 150.6)">DIGITAL (PWM~)</text>
</g>
<g font-size="1.6">
<text x="38" y="93.3">53%</text>
<text x="38" y="113.6">53%</text>
<text x="38" y="133.9">53%</text>
<text x="38" y="154.2">53%</text>
<text x="112.2" y="171.2">www.arduino.cc</text>
<text x="112.4" y="172.5">blogembarcado.blogspot.com</text>
<text x="256.9" y="171.2">www.arduino.cc</text>
<text x="257.1" y="172.5">blogembarcado.blogspot.com</text>
</g>
<g font-size="1.5">
<text x="117.7" y="157.6" transform="rotate(-90 117.7 157.6)">ATMEL</text>
<text x="262.3" y="157.6" transform="rotate(-90 262.3 157.6)">ATMEL</text>
</g>
<g font-size="1.4">
<text x="108" y="146.7">GND</text>
<text x="252.7" y="146.7">GND</text>
</g>
<g font-size="1.2">
<text x="119.4" y="155" transform="rotate(-90 119.4 155)">ATMEGA328P</text>
<text x="264.1" y="155" transform="rotate(-90 264.1 155)">ATMEGA328P</text>
</g>
</svg>
